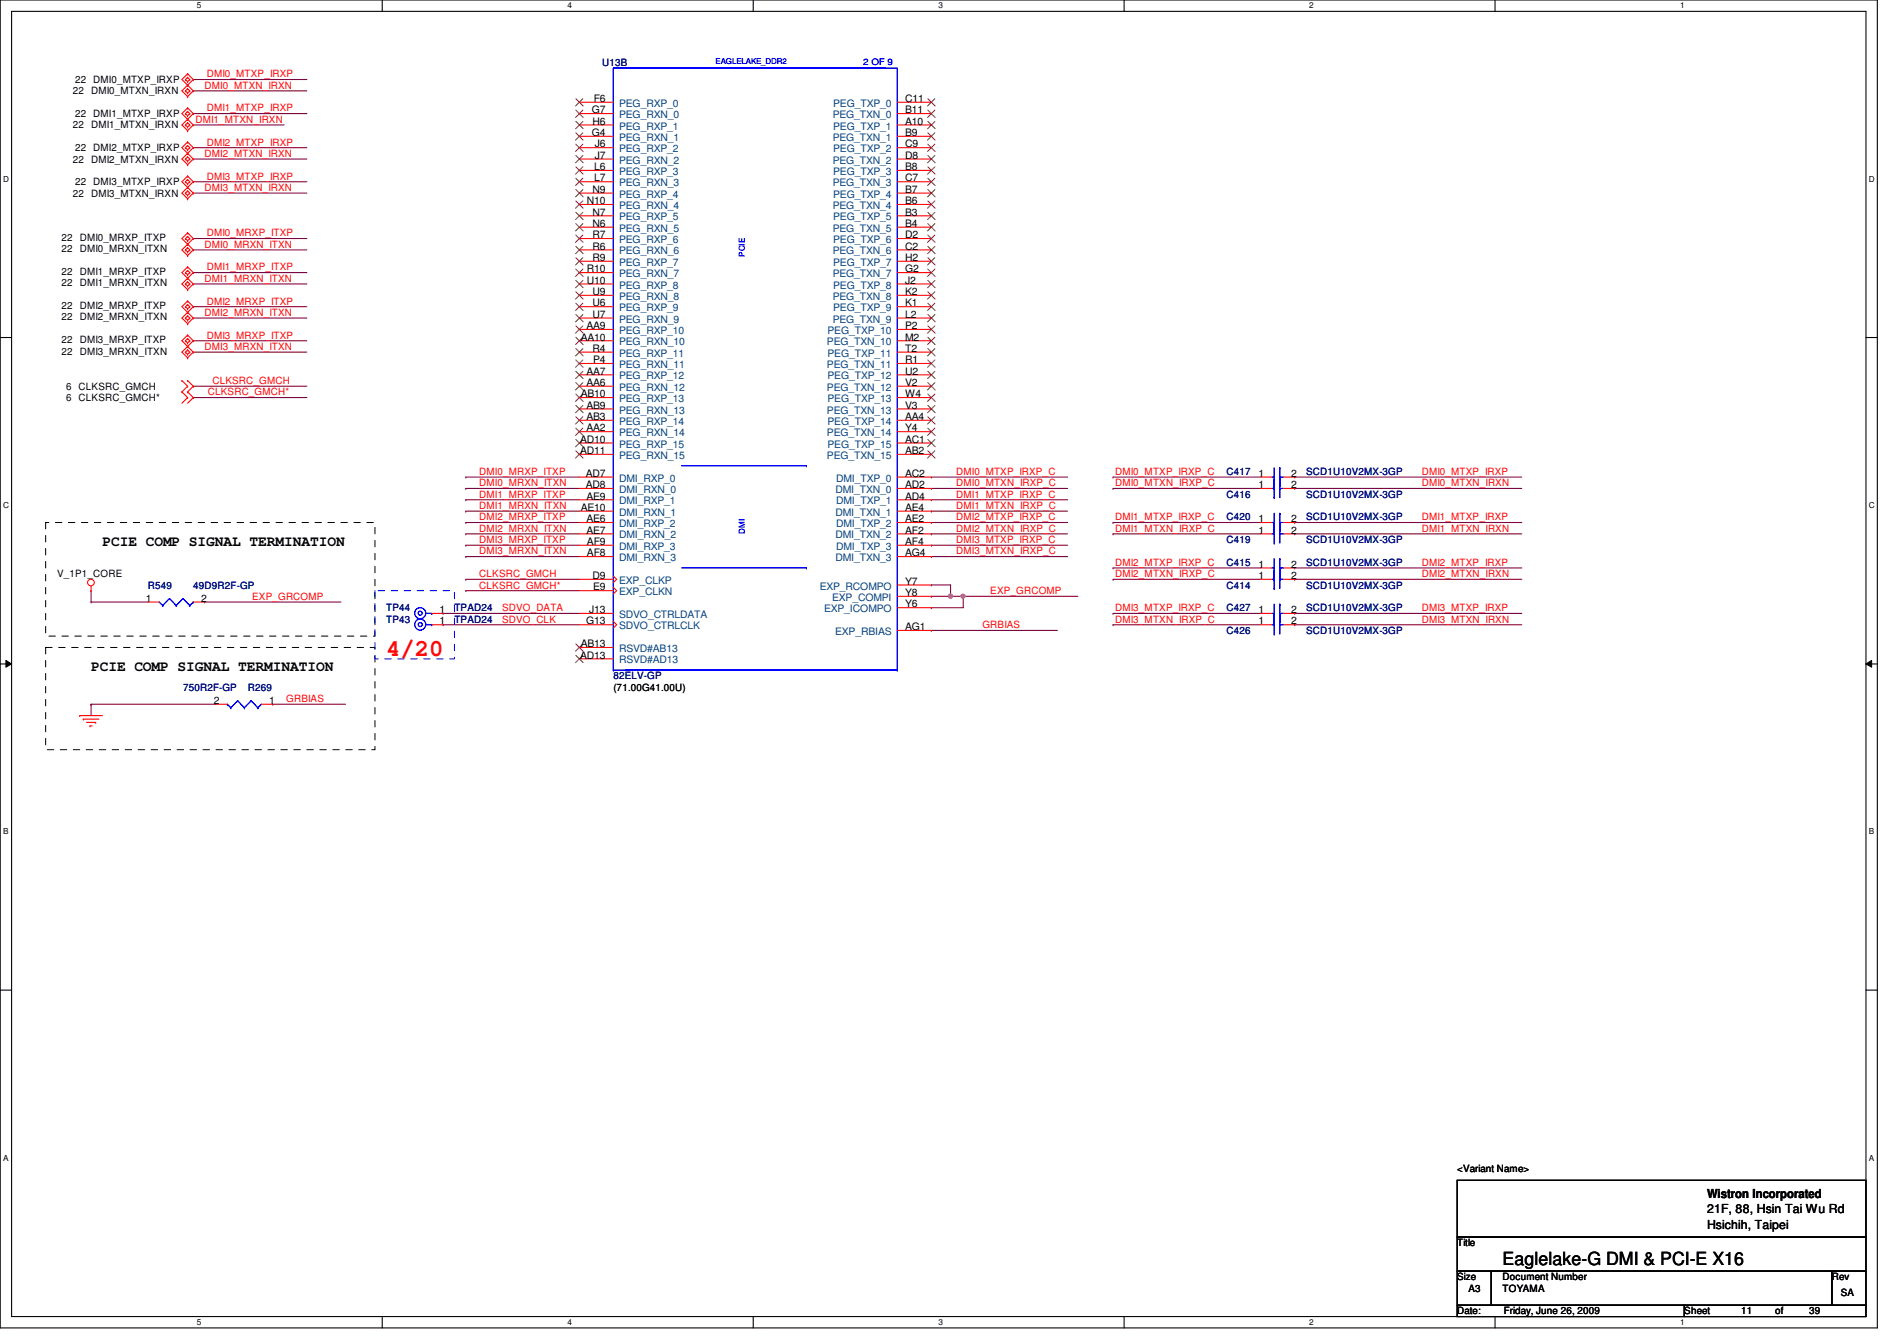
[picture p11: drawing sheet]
<svg xmlns="http://www.w3.org/2000/svg" width="297mm" height="210mm" viewBox="0 0 297 210" stroke-linecap="round" stroke-linejoin="round" font-family="sans-serif">
<path d="M0 0h294v207.9h-294zM1.8 1.8h290.4v204.3h-290.4z" fill="none" stroke="#000" stroke-width=".17"/>
<g fill="#fff">
<path d="M30.8 .2h.7v1.4h-.7z"/>
<path d="M30.8 206.2h.7v1.4h-.7z"/>
</g>
<path d="M59.9 0v1.8M59.9 206.1v1.8" fill="none" stroke="#000" stroke-width=".17"/>
<g fill="#fff">
<path d="M88.9 .2h.6v1.4h-.6z"/>
<path d="M88.9 206.2h.6v1.4h-.6z"/>
</g>
<path d="M117.9 0v1.8M117.9 206.1v1.8" fill="none" stroke="#000" stroke-width=".17"/>
<g fill="#fff">
<path d="M146.9 .2h.7v1.4h-.7z"/>
<path d="M146.9 206.2h.7v1.4h-.7z"/>
</g>
<path d="M176 0v1.8M176 206.1v1.8" fill="none" stroke="#000" stroke-width=".17"/>
<g fill="#fff">
<path d="M205 .2h.7v1.4h-.7z"/>
<path d="M205 206.2h.7v1.4h-.7z"/>
</g>
<path d="M234.1 0v1.8M234.1 206.1v1.8" fill="none" stroke="#000" stroke-width=".17"/>
<g fill="#fff">
<path d="M263.1 .2h.7v1.4h-.7z"/>
<path d="M263.1 206.2h.7v1.4h-.7z"/>
<path d="M.5 27.3h.9v1.4h-.9z"/>
<path d="M292.6 27.3h.9v1.4h-.9z"/>
<path d="M.5 78.4h.9v1.4h-.9z"/>
<path d="M292.6 78.4h.9v1.4h-.9z"/>
</g>
<path d="M0 52.8h1.8M292.2 52.8h1.8" fill="none" stroke="#000" stroke-width=".17"/>
<g fill="#fff">
<path d="M.5 129.5h.8v1.4h-.8z"/>
<path d="M292.6 129.5h.9v1.4h-.9z"/>
</g>
<path d="M0 103.9h1.8M292.2 103.9h1.8" fill="none" stroke="#000" stroke-width=".17"/>
<path d="M.9 103.4l.9 .5-.9 .5zM292.2 103.9l.9-.5v1z" fill="#000"/>
<path d="M.9 103.4l.9 .5-.9 .5zM292.2 103.9l.9-.5v1z" fill="none" stroke="#000" stroke-width=".16"/>
<g fill="#fff">
<path d="M.5 180.5h.8v1.4h-.8z"/>
<path d="M292.6 180.5h.9v1.4h-.9z"/>
</g>
<path d="M0 155h1.8M292.2 155h1.8" fill="none" stroke="#000" stroke-width=".17"/>
<g fill="none" stroke="#800040" stroke-width=".17">
<path d="M72.9 76.5h.1M72.9 78.2h.1M72.9 74.7h.1M72.9 76.5h17.8M72.9 78.2h17.8M72.9 74.7h17.8M14.3 92.5h.1M14.3 94.2h.1M14.3 94.2h8.9M14.3 92.5v1.7M32 94.2h.1M32 94.2h21.4"/>
<path d="M72.9 81.8h.1M72.9 83.6h.1M72.9 87.1h.1M72.9 80h.1M72.9 85.3h.1M72.9 92.5h.1M72.9 90.7h.1M72.9 81.8h17.8M72.9 83.6h17.8M72.9 87.1h17.8M72.9 80h17.8M72.9 85.3h17.8"/>
<path d="M72.9 92.5h17.8M72.9 90.7h17.8M145.8 95.1h.1M145.8 98.7h.1M145.8 98.7h19.8M148.8 93.3h.1M148.8 93.3h20M150.8 93.3h.1M150.8 93.3v1.8h-5M14.3 110.2h.1M14.3 110.2v1.8M14.3 110.2h19.5"/>
<path d="M42.7 110.2h.1M42.7 110.2h11.4"/>
</g>
<circle cx="150.8" cy="93.3" r=".33" fill="#f0f"/>
<circle cx="150.8" cy="93.3" r=".33" fill="none" stroke="#f0f" stroke-width=".17"/>
<path d="M145.8 91.6h.1M145.8 91.6h3M148.8 91.6h.1M148.8 91.6v1.7" fill="none" stroke="#800040" stroke-width=".17"/>
<circle cx="148.8" cy="93.3" r=".33" fill="#f0f"/>
<circle cx="148.8" cy="93.3" r=".33" fill="none" stroke="#f0f" stroke-width=".17"/>
<g fill="none" stroke="#800040" stroke-width=".17">
<path d="M30.3 17.8h.1M30.3 19.6h.1M30.3 12.4h.1M30.3 14.2h.1M30.3 17.8h17.7M30.3 19.6h14.2M30.3 12.4h17.7M30.3 14.2h17.7M30.3 23.1h.1M30.3 24.9h.1M30.3 28.4h.1M30.3 30.2h.1"/>
<path d="M30.3 39.1h.1M30.3 37.3h.1M30.3 23.1h17.7M30.3 24.9h17.7M30.3 28.4h17.7M30.3 30.2h17.7M30.3 39.1h17.7M30.3 37.3h17.7M30.3 48h.1M30.3 49.8h.1M30.3 55.1h.1M30.3 44.4h.1"/>
<path d="M30.3 42.7h.1M30.3 53.3h.1M30.3 48h17.7M30.3 49.8h17.7M30.3 55.1h17.7M30.3 44.4h17.7M30.3 42.7h17.7M30.3 53.3h17.7M30.3 62.2h.1M30.3 60.5h.1M30.3 62.2h17.7M30.3 60.5h17.7"/>
<path d="M145.8 74.7h.1M145.8 76.5h.1M145.8 78.2h.1M145.8 74.7h21.4M145.8 76.5h21.4M145.8 78.2h21.4M174.3 74.7h.1M174.3 76.5h.1M174.3 74.7h23.1M174.3 76.5h23.1M202.7 74.7h.1M202.7 76.5h.1"/>
<path d="M202.7 74.7h35.6M202.7 76.5h35.6M69.4 97.8h.1M69.4 96h.1M69.4 97.8h21.3M69.4 96h21.3M145.8 93.3h.1M145.8 85.3h.1M145.8 87.1h.1M145.8 80h.1M145.8 81.8h.1M145.8 83.6h.1"/>
<path d="M145.8 93.3h3M145.8 81.8h21.4M145.8 83.6h21.4M145.8 85.3h21.4M145.8 87.1h21.4M145.8 80h21.4M174.3 81.8h.1M174.3 83.6h.1M174.3 88.9h.1M174.3 90.7h.1M174.3 96h.1M174.3 97.8h.1"/>
<path d="M174.3 97.8h23.1M174.3 96h23.1M174.3 81.8h23.1M174.3 83.6h23.1M174.3 88.9h23.1M174.3 90.7h23.1M202.7 81.8h.1M202.7 83.6h.1M202.7 88.9h.1M202.7 90.7h.1M202.7 96h.1M202.7 97.8h.1"/>
<path d="M202.7 97.8h35.6M202.7 96h35.6M202.7 81.8h35.6M202.7 83.6h35.6M202.7 88.9h35.6M202.7 90.7h35.6"/>
</g>
<g fill="none" stroke="#f00" stroke-width=".17">
<path d="M29 12.4h.1M29 19.6h.1M29 14.2h.1M29 17.8h.1M29 12.4l.4 .4M29 19.6l.4 .3M29 14.2l.4 .4M29 17.8l.4 .3M29.4 11.6h.1M29.4 13.3h.1M29.4 12.8h.1M29.4 12.1h.1"/>
<path d="M29.4 18.7h.1M29.4 19.9h.1M29.4 19.2h.1M29.4 15.1h.1M29.4 14.6h.1M29.4 13.9h.1M29.4 16.9h.1M29.4 18.1h.1M29.4 17.4h.1M29.4 11.6l.9 .8-1.8 1.8 .9 .9M29.4 11.6l-.9 .8 1.8 1.8-.9 .9M29.4 12.1l-.4 .3"/>
<path d="M29.4 12.1l.3 .3M29.4 16.9l-.9 .9 1.8 1.8-.9 .8M29.4 16.9l.9 .9-1.8 1.8 .9 .8M29.4 19.2l-.4 .4M29.4 19.2l.3 .4M29.4 13.9l-.4 .3M29.4 13.9l.3 .3M29.4 17.4l-.4 .4M29.4 17.4l.3 .4M29.7 12.4h.1M29.7 19.6h.1M29.7 14.2h.1"/>
<path d="M29.7 17.8h.1M29.7 12.4l-.3 .4M29.7 19.6l-.3 .3M29.7 14.2l-.3 .4M29.7 17.8l-.3 .3M90.7 19.6h5.4M90.7 17.8h5.4M90.7 16h5.4M140.5 19.6h5.3M140.5 17.8h5.3M140.5 16h5.3M29 24.9h.1"/>
<path d="M29 28.4h.1M29 23.1h.1M29 30.2h.1M29 37.3h.1M29 39.1h.1M29 24.9l.4 .3M29 28.4l.4 .4M29 23.1l.4 .4M29 30.2l.4 .4M29 37.3l.4 .4M29 39.1l.4 .4M29.4 20.4h.1"/>
<path d="M29.4 24h.1M29.4 25.8h.1M29.4 25.2h.1M29.4 24.6h.1M29.4 27.6h.1M29.4 29.3h.1M29.4 28.8h.1M29.4 28.1h.1M29.4 22.2h.1M29.4 23.5h.1M29.4 22.8h.1M29.4 31.1h.1"/>
<path d="M29.4 30.6h.1M29.4 29.9h.1M29.4 38.2h.1M29.4 36.4h.1M29.4 37h.1M29.4 37.7h.1M29.4 38.8h.1M29.4 39.5h.1M29.4 22.2l-.9 .9 1.8 1.8-.9 .9M29.4 22.2l.9 .9-1.8 1.8 .9 .9M29.4 24.6l-.4 .3M29.4 24.6l.3 .3"/>
<path d="M29.4 27.6l.9 .8-1.8 1.8 .9 .9M29.4 27.6l-.9 .8 1.8 1.8-.9 .9M29.4 28.1l-.4 .3M29.4 28.1l.3 .3M29.4 22.8l-.4 .3M29.4 22.8l.3 .3M29.4 29.9l-.4 .3M29.4 29.9l.3 .3M29.4 36.4l.9 .9-1.8 1.8 .9 .9M29.4 36.4l-.9 .9 1.8 1.8-.9 .9M29.4 37l-.4 .3M29.4 37l.3 .3"/>
<path d="M29.4 38.8l-.4 .3M29.4 38.8l.3 .3M29.7 24.9h.1M29.7 28.4h.1M29.7 23.1h.1M29.7 30.2h.1M29.7 37.3h.1M29.7 39.1h.1M29.7 24.9l-.3 .3M29.7 28.4l-.3 .4M29.7 23.1l-.3 .4M29.7 30.2l-.3 .4"/>
<path d="M29.7 37.3l-.3 .4M29.7 39.1l-.3 .4M90.7 24.9h5.4M90.7 28.4h5.4M90.7 30.2h5.4M90.7 32h5.4M90.7 39.1h5.4M90.7 37.3h5.4M90.7 35.6h5.4M90.7 33.8h5.4M90.7 26.7h5.4M90.7 23.1h5.4"/>
<path d="M90.7 21.3h5.4M140.5 24.9h5.3M140.5 28.4h5.3M140.5 30.2h5.3M140.5 32h5.3M140.5 39.1h5.3M140.5 37.3h5.3M140.5 35.6h5.3M140.5 33.8h5.3M140.5 26.7h5.3M140.5 23.1h5.3M140.5 21.3h5.3"/>
<path d="M28.5 59.6h.1M28.5 59.6l.9 .9M29 42.7h.1M29 44.4h.1M29 48h.1M29 49.8h.1M29 53.3h.1M29 55.1h.1M29 42.7l.4 .3M29 44.4l.4 .4M29 48l.4 .3M29 49.8l.4 .3"/>
<path d="M29 53.3l.4 .4M29 55.1l.4 .4M29.4 40h.1M29.4 43.6h.1M29.4 41.8h.1M29.4 42.3h.1M29.4 43h.1M29.4 45.3h.1M29.4 44.1h.1M29.4 44.8h.1M29.4 48.9h.1M29.4 47.1h.1"/>
<path d="M29.4 47.7h.1M29.4 48.3h.1M29.4 50.7h.1M29.4 49.4h.1M29.4 50.1h.1M29.4 54.2h.1M29.4 52.5h.1M29.4 53h.1M29.4 53.7h.1M29.4 56h.1M29.4 54.8h.1M29.4 55.5h.1"/>
<path d="M29.4 59.6h.1M29.4 41.8l.9 .9-1.8 1.7 .9 .9M29.4 41.8l-.9 .9 1.8 1.7-.9 .9M29.4 42.3l-.4 .4M29.4 42.3l.3 .4M29.4 44.1l-.4 .3M29.4 44.1l.3 .3M29.4 47.1l.9 .9-1.8 1.8 .9 .9M29.4 47.1l-.9 .9 1.8 1.8-.9 .9M29.4 47.7l-.4 .3M29.4 47.7l.3 .3M29.4 49.4l-.4 .4"/>
<path d="M29.4 49.4l.3 .4M29.4 52.5l.9 .8-1.8 1.8 .9 .9M29.4 52.5l-.9 .8 1.8 1.8-.9 .9M29.4 53l-.4 .3M29.4 53l.3 .3M29.4 54.8l-.4 .3M29.4 54.8l.3 .3M29.4 59.6l.9 .9M29.7 42.7h.1M29.7 44.4h.1M29.7 48h.1M29.7 49.8h.1"/>
<path d="M29.7 53.3h.1M29.7 55.1h.1M29.7 42.7l-.3 .3M29.7 44.4l-.3 .4M29.7 48l-.3 .3M29.7 49.8l-.3 .3M29.7 53.3l-.3 .4M29.7 55.1l-.3 .4M90.7 58.7h5.4M90.7 56.9h5.4M90.7 55.1h5.4M90.7 53.3h5.4"/>
<path d="M90.7 51.6h5.4M90.7 49.8h5.4M90.7 48h5.4M90.7 46.2h5.4M90.7 44.4h5.4M90.7 42.7h5.4M90.7 40.9h5.4M140.5 58.7h5.3M140.5 56.9h5.3M140.5 55.1h5.3M140.5 53.3h5.3M140.5 51.6h5.3"/>
<path d="M140.5 49.8h5.3M140.5 48h5.3M140.5 46.2h5.3M140.5 44.4h5.3M140.5 42.7h5.3M140.5 40.9h5.3M28.5 61.3h.1M28.5 61.3l.9 .9M29.4 60.5h.1M29.4 62.2h.1M29.4 61.3h.1M29.4 60.5l-.9 .8"/>
<path d="M29.4 62.2l-.9 .9M29.4 61.3l.9 .9M30.3 60.5h.1M30.3 62.2h.1M30.3 60.5l-.9 .8M30.3 62.2l-.9 .9M90.7 76.5h5.4M90.7 74.7h5.4M90.7 78.2h5.4M90.7 71.1h5.4M90.7 69.3h5.4M90.7 67.6h5.4"/>
<path d="M90.7 65.8h5.4M90.7 64h5.4M90.7 62.2h5.4M90.7 60.5h5.4M140.5 76.5h5.3M140.5 74.7h5.3M140.5 78.2h5.3M140.5 71.1h5.3M140.5 69.3h5.3M140.5 67.6h5.3M140.5 65.8h5.3M140.5 64h5.3"/>
<path d="M140.5 62.2h5.3M140.5 60.5h5.3M197.4 76.5h1.8M197.4 74.7h1.8M201 76.5h1.7M201 74.7h1.7M14.3 92.5h.1M14.3 91.7v.8M23.2 94.2h1.7M30.3 94.2h1.7M67.6 97.8h1.8M67.6 96h1.8"/>
<path d="M90.7 81.8h5.4M90.7 83.6h5.4M90.7 97.8h5.4M90.7 96h5.4M90.7 92.5h5.4M90.7 90.7h5.4M90.7 87.1h5.4M90.7 85.3h5.4M90.7 80h5.4M96.1 97.3l.5 .5-.5 .5M96.1 91.9l.5 .6-.5 .5M96.1 90.2l.5 .5-.5 .5"/>
<path d="M140.5 81.8h5.3M140.5 83.6h5.3M140.5 93.3h5.3M140.5 87.1h5.3M140.5 85.3h5.3M140.5 80h5.3M140.5 98.7h5.3M140.5 95.1h5.3M140.5 91.6h5.3M197.4 81.8h1.8M197.4 83.6h1.8M197.4 97.8h1.8"/>
<path d="M197.4 96h1.8M197.4 90.7h1.8M197.4 88.9h1.8M201 81.8h1.7M201 83.6h1.7M201 97.8h1.7M201 96h1.7M201 90.7h1.7M201 88.9h1.7M12.5 112h.1M12.5 112h3.5M13 112.6h.1"/>
<path d="M13 112.6h2.5M13.5 113.1h1.5M14.1 113.6h.1M14.1 113.6h.3M15 113.1h.1M33.8 110.2h1.8M40.9 110.2h1.8M90.7 103.1h5.4M90.7 101.3h5.4"/>
<circle cx="14.2" cy="91.2" r=".52"/>
</g>
<path d="M228.2 184.7h64v8.9h-64zM228.2 193.6h64v5.4h-64zM228.2 199h5.3v5.3h-5.3zM233.5 199h53.3v5.3h-53.3zM286.8 199h5.4v5.3h-5.4zM228.2 204.3h35.5v1.8h-35.5zM263.7 204.3h28.5v1.8h-28.5z" fill="none" stroke="#000" stroke-width=".17"/>
<path d="M7.2 81.8h51.5v17.8h-51.5zM7.2 101.3h51.5v16h-51.5z" fill="none" stroke="#000" stroke-width=".16" stroke-dasharray="1 1 1 1 1 1 1 1"/>
<path d="M58.7 92.5h12.5v10.6h-12.5z" fill="none" stroke="#00f" stroke-width=".16" stroke-dasharray="1 1 1 1 1 1 1 1"/>
<g fill="none" stroke="#00f" stroke-width=".17">
<path d="M96.1 10.7h44.4v94.2h-44.4zM199.2 76.5h.3M199.2 74.7h.3M199.5 76.5h.1M199.5 77.9h.1M199.5 74.7h.1M199.5 76.1h.1M199.5 73.2v4.7M200.4 76.5h.1M200.4 75h.1M200.4 74.7h.1M200.4 73.2h.1"/>
<path d="M200.4 73.2v4.7M200.4 76.5h.6M200.4 74.7h.6M24.9 94.2l.6 .6M25.5 94.8h.1M26.5 93.7h.1M26.5 93.7l-1 1.1M26.5 93.7l1.1 1.1M27.6 94.8h.1M28.7 93.7h.1M28.7 93.7l-1.1 1.1M28.7 93.7l1 1.1"/>
<path d="M29.7 94.8h.1M30.3 94.2h.1M30.3 94.2l-.6 .6M66.7 97.8h.9M66.7 96h.9M67.6 97.8h.1M67.6 96h.1M199.2 81.8h.3M199.2 83.6h.3M199.2 97.8h.3M199.2 96h.3M199.2 90.7h.3"/>
<path d="M199.2 88.9h.3M199.5 81.8h.1M199.5 83.2h.1M199.5 83.6h.1M199.5 85h.1M199.5 97.8h.1M199.5 99.2h.1M199.5 90.7h.1M199.5 92.1h.1M199.5 88.9h.1M199.5 90.3h.1M199.5 96h.1"/>
<path d="M199.5 97.5h.1M199.5 80.3v4.7M199.5 87.5v4.6M199.5 94.6v4.6M200.4 81.8h.1M200.4 80.3h.1M200.4 83.6h.1M200.4 82.1h.1M200.4 97.8h.1M200.4 96.4h.1M200.4 90.7h.1M200.4 89.2h.1"/>
<path d="M200.4 88.9h.1M200.4 87.5h.1M200.4 96h.1M200.4 94.6h.1M200.4 81.8h.6M200.4 80.3v4.7M200.4 87.5v4.6M200.4 94.6v4.6M200.4 83.6h.6M200.4 97.8h.6M200.4 96h.6M200.4 90.7h.6"/>
<path d="M200.4 88.9h.6M35.6 110.2h.1M35.6 110.2l.5 .6M36.1 110.8h.1M37.2 109.7h.1M37.2 109.7l1.1 1.1M37.2 109.7l-1.1 1.1M38.3 110.8h.1M39.3 109.7h.1M39.3 109.7l1.1 1.1M39.3 109.7l-1 1.1M40.4 110.8h.1"/>
<path d="M40.9 110.2l-.5 .6"/>
<circle cx="65.8" cy="96" r=".32"/>
<circle cx="65.8" cy="97.8" r=".32"/>
<circle cx="65.8" cy="97.8" r=".87"/>
<circle cx="65.8" cy="96" r=".87"/>
</g>
<path d="M96.1 10.7h.1M96.1 10.7h42.6M96.1 10.7v94.2M106.7 72.9h19.6M126.3 72.9h.1M106.7 88.9h19.6M126.3 88.9h.1M96.1 104.9h.1M97.8 104.9h42.7M140.5 104.9h.1" fill="none" stroke="#00f" stroke-width=".16"/>
<g fill="none" stroke="#804000" stroke-width=".16">
<path d="M90.2 15.5l1.1 1.1M90.2 17.2l1.1 1.2M90.2 19l1.1 1.2M91.3 15.5l-1.2 1.1M91.3 17.2l-1.2 1.2M91.3 19l-1.2 1.2M145.3 19l1.1 1.2M145.3 17.2l1.1 1.2M145.3 15.5l1.1 1.1M146.4 19l-1.2 1.2M146.4 17.2l-1.2 1.2M146.4 15.5l-1.2 1.1"/>
<path d="M90.2 24.3l1.1 1.2M90.2 27.9l1.1 1.1M90.2 29.7l1.1 1.1M90.2 31.5l1.1 1.1M90.2 38.6l1.1 1.1M90.2 36.8l1.1 1.1M90.2 35l1.1 1.2M90.2 33.2l1.1 1.2M90.2 26.1l1.1 1.2M90.2 22.6l1.1 1.1M90.2 20.8l1.1 1.1M91.3 24.3l-1.2 1.2"/>
<path d="M91.3 27.9l-1.2 1.1M91.3 29.7l-1.2 1.1M91.3 31.5l-1.2 1.1M91.3 38.6l-1.2 1.1M91.3 36.8l-1.2 1.1M91.3 35l-1.2 1.2M91.3 33.2l-1.2 1.2M91.3 26.1l-1.2 1.2M91.3 22.6l-1.2 1.1M91.3 20.8l-1.2 1.1M145.3 38.6l1.1 1.1M145.3 36.8l1.1 1.1"/>
<path d="M145.3 35l1.1 1.2M145.3 33.2l1.1 1.2M145.3 31.5l1.1 1.1M145.3 29.7l1.1 1.1M145.3 27.9l1.1 1.1M145.3 26.1l1.1 1.2M145.3 24.3l1.1 1.2M145.3 22.6l1.1 1.1M145.3 20.8l1.1 1.1M146.4 38.6l-1.2 1.1M146.4 36.8l-1.2 1.1M146.4 35l-1.2 1.2"/>
<path d="M146.4 33.2l-1.2 1.2M146.4 31.5l-1.2 1.1M146.4 29.7l-1.2 1.1M146.4 27.9l-1.2 1.1M146.4 26.1l-1.2 1.2M146.4 24.3l-1.2 1.2M146.4 22.6l-1.2 1.1M146.4 20.8l-1.2 1.1M90.2 59.9l1.1 1.1M90.2 58.1l1.1 1.2M90.2 56.3l1.1 1.2M90.2 54.6l1.1 1.1"/>
<path d="M90.2 52.8l1.1 1.1M90.2 51l1.1 1.2M90.2 49.2l1.1 1.2M90.2 47.5l1.1 1.1M90.2 45.7l1.1 1.1M90.2 43.9l1.1 1.1M90.2 42.1l1.1 1.2M90.2 40.3l1.1 1.2M91.3 59.9l-1.2 1.1M91.3 58.1l-1.2 1.2M91.3 56.3l-1.2 1.2M91.3 54.6l-1.2 1.1"/>
<path d="M91.3 52.8l-1.2 1.1M91.3 51l-1.2 1.2M91.3 49.2l-1.2 1.2M91.3 47.5l-1.2 1.1M91.3 45.7l-1.2 1.1M91.3 43.9l-1.2 1.1M91.3 42.1l-1.2 1.2M91.3 40.3l-1.2 1.2M145.3 59.9l1.1 1.1M145.3 58.1l1.1 1.2M145.3 56.3l1.1 1.2M145.3 54.6l1.1 1.1"/>
<path d="M145.3 52.8l1.1 1.1M145.3 51l1.1 1.2M145.3 49.2l1.1 1.2M145.3 47.5l1.1 1.1M145.3 45.7l1.1 1.1M145.3 43.9l1.1 1.1M145.3 42.1l1.1 1.2M145.3 40.3l1.1 1.2M146.4 59.9l-1.2 1.1M146.4 58.1l-1.2 1.2M146.4 56.3l-1.2 1.2M146.4 54.6l-1.2 1.1"/>
<path d="M146.4 52.8l-1.2 1.1M146.4 51l-1.2 1.2M146.4 49.2l-1.2 1.2M146.4 47.5l-1.2 1.1M146.4 45.7l-1.2 1.1M146.4 43.9l-1.2 1.1M146.4 42.1l-1.2 1.2M146.4 40.3l-1.2 1.2M90.2 70.6l1.1 1.1M90.2 68.8l1.1 1.1M90.2 67l1.1 1.2M90.2 65.2l1.1 1.2"/>
<path d="M90.2 63.5l1.1 1.1M90.2 61.7l1.1 1.1M91.3 70.6l-1.2 1.1M91.3 68.8l-1.2 1.1M91.3 67l-1.2 1.2M91.3 65.2l-1.2 1.2M91.3 63.5l-1.2 1.1M91.3 61.7l-1.2 1.1M145.3 70.6l1.1 1.1M145.3 68.8l1.1 1.1M145.3 67l1.1 1.2M145.3 65.2l1.1 1.2"/>
<path d="M145.3 63.5l1.1 1.1M145.3 61.7l1.1 1.1M146.4 70.6l-1.2 1.1M146.4 68.8l-1.2 1.1M146.4 67l-1.2 1.2M146.4 65.2l-1.2 1.2M146.4 63.5l-1.2 1.1M146.4 61.7l-1.2 1.1M90.2 102.6l1.1 1.1M90.2 100.8l1.1 1.1M91.3 102.6l-1.2 1.1M91.3 100.8l-1.2 1.1"/>
</g>
<circle cx="150.8" cy="93.3" r=".33" fill="#f0f"/>
<circle cx="150.8" cy="93.3" r=".33" fill="none" stroke="#f0f" stroke-width=".17"/>
<circle cx="148.8" cy="93.3" r=".33" fill="#f0f"/>
<circle cx="148.8" cy="93.3" r=".33" fill="none" stroke="#f0f" stroke-width=".17"/>
<text font-size="3.7" fill="#f00" x="60.5" y="102.7">4/20</text>
<text font-size="2.8" x="235.3" y="198">Eaglelake-G DMI &amp; PCI-E X16</text>
<g font-size="2.3">
<text x="16" y="85.4">PCIE COMP SIGNAL TERMINATION</text>
<text x="14.3" y="105">PCIE COMP SIGNAL TERMINATION</text>
</g>
<g font-size="1.9">
<text x="267.3" y="187.5">Wistron Incorporated</text>
<text x="267.3" y="189.9">21F, 88, Hsin Tai Wu Rd</text>
<text x="267.3" y="192.4">Hsichih, Taipei</text>
</g>
<g font-size="1.6" fill="#000080">
<text x="94.3" y="10.3">U13B</text>
<text x="192.1" y="77.9">C416</text>
<text x="192.1" y="74.3">C417</text>
<text x="204.5" y="77.9">SCD1U10V2MX-3GP</text>
<text x="204.5" y="74.3">SCD1U10V2MX-3GP</text>
<text x="192.1" y="81.4">C420</text>
<text x="204.5" y="81.4">SCD1U10V2MX-3GP</text>
<text x="192.1" y="85">C419</text>
<text x="192.1" y="88.6">C415</text>
<text x="204.5" y="85">SCD1U10V2MX-3GP</text>
<text x="204.5" y="88.6">SCD1U10V2MX-3GP</text>
<text x="23.2" y="92.1">R549</text>
<text x="30.3" y="92.1">49D9R2F-GP</text>
<text x="60.5" y="95.7">TP44</text>
<text x="71.2" y="95.7">TPAD24</text>
<text x="192.1" y="92.1">C414</text>
<text x="192.1" y="95.7">C427</text>
<text x="204.5" y="92.1">SCD1U10V2MX-3GP</text>
<text x="204.5" y="95.7">SCD1U10V2MX-3GP</text>
<text x="60.5" y="97.5">TP43</text>
<text x="71.2" y="97.5">TPAD24</text>
<text x="192.1" y="99.2">C426</text>
<text x="204.5" y="99.2">SCD1U10V2MX-3GP</text>
<text x="96.1" y="106.3">82ELV-GP</text>
<text x="28.7" y="108.1">750R2F-GP</text>
<text x="38.8" y="108.1">R269</text>
</g>
<g font-size="1.6">
<text x="11.4" y="14.8">22 DMI0_MTXN_IRXN</text>
<text x="11.8" y="13">22 DMI0_MTXP_IRXP</text>
<text x="92.7" y="17.7">G7</text>
<text x="93" y="16">F6</text>
<text x="141.7" y="17.7">B11</text>
<text x="141.7" y="16">C11</text>
<text x="11.4" y="20.1">22 DMI1_MTXN_IRXN</text>
<text x="11.8" y="18.3">22 DMI1_MTXP_IRXP</text>
<text x="11.8" y="23.7">22 DMI2_MTXP_IRXP</text>
<text x="92.7" y="21.3">G4</text>
<text x="92.8" y="19.5">H6</text>
<text x="93.1" y="23.1">J6</text>
<text x="141.7" y="23.1">C9</text>
<text x="141.7" y="21.3">B9</text>
<text x="141.7" y="19.5">A10</text>
<text x="11.4" y="25.4">22 DMI2_MTXN_IRXN</text>
<text x="11.8" y="29">22 DMI3_MTXP_IRXP</text>
<text x="93" y="28.4">L7</text>
<text x="93" y="26.6">L6</text>
<text x="93.1" y="24.8">J7</text>
<text x="141.7" y="28.4">C7</text>
<text x="141.7" y="26.6">B8</text>
<text x="141.7" y="24.8">D8</text>
<text x="11.4" y="30.8">22 DMI3_MTXN_IRXN</text>
<text x="91.9" y="32">N10</text>
<text x="92.8" y="30.2">N9</text>
<text x="92.8" y="35.5">N6</text>
<text x="92.8" y="33.7">N7</text>
<text x="141.7" y="35.5">B4</text>
<text x="141.7" y="33.7">B3</text>
<text x="141.7" y="32">B6</text>
<text x="141.7" y="30.2">B7</text>
<text x="9.6" y="37.7">22 DMI0_MRXP_ITXP</text>
<text x="9.6" y="39.5">22 DMI0_MRXN_ITXN</text>
<text x="92.8" y="40.9">R9</text>
<text x="92.8" y="39.1">R6</text>
<text x="92.8" y="37.3">R7</text>
<text x="141.7" y="40.9">H2</text>
<text x="141.7" y="39.1">C2</text>
<text x="141.7" y="37.3">D2</text>
<text x="9.6" y="43.1">22 DMI1_MRXP_ITXP</text>
<text x="9.6" y="44.8">22 DMI1_MRXN_ITXN</text>
<text x="91.9" y="44.4">U10</text>
<text x="91.9" y="42.6">R10</text>
<text x="92.8" y="48">U6</text>
<text x="92.8" y="46.2">U9</text>
<text x="141.7" y="48">K1</text>
<text x="141.7" y="46.2">K2</text>
<text x="141.7" y="44.4">J2</text>
<text x="141.7" y="42.6">G2</text>
<text x="9.6" y="48.4">22 DMI2_MRXP_ITXP</text>
<text x="9.6" y="50.2">22 DMI2_MRXN_ITXN</text>
<text x="9.6" y="53.7">22 DMI3_MRXP_ITXP</text>
<text x="90.9" y="53.3">AA10</text>
<text x="91.8" y="51.5">AA9</text>
<text x="92.8" y="49.7">U7</text>
<text x="141.7" y="53.3">M2</text>
<text x="141.7" y="51.5">P2</text>
<text x="141.7" y="49.7">L2</text>
<text x="9.6" y="55.5">22 DMI3_MRXN_ITXN</text>
<text x="91.8" y="58.6">AA7</text>
<text x="92.8" y="55.1">R4</text>
<text x="92.9" y="56.9">P4</text>
<text x="141.7" y="58.6">U2</text>
<text x="141.7" y="56.9">R1</text>
<text x="141.7" y="55.1">T2</text>
<text x="10.4" y="61">6 CLKSRC_GMCH</text>
<text x="10.4" y="62.8">6 CLKSRC_GMCH*</text>
<text x="90.9" y="62.2">AB10</text>
<text x="91.8" y="65.7">AB3</text>
<text x="91.8" y="64">AB9</text>
<text x="91.8" y="60.4">AA6</text>
<text x="141.7" y="65.7">AA4</text>
<text x="141.7" y="64">V3</text>
<text x="141.7" y="62.2">W4</text>
<text x="141.7" y="60.4">V2</text>
<text x="90.8" y="71.1">AD11</text>
<text x="90.8" y="69.3">AD10</text>
<text x="91.8" y="67.5">AA2</text>
<text x="141.7" y="71.1">AB2</text>
<text x="141.7" y="69.3">AC1</text>
<text x="141.7" y="67.5">Y4</text>
<text x="91.7" y="76.4">AD8</text>
<text x="91.7" y="74.6">AD7</text>
<text x="141.7" y="76.4">AD2</text>
<text x="141.7" y="74.6">AC2</text>
<text x="197.1" y="76.4">1</text>
<text x="197.1" y="74.6">1</text>
<text x="202.2" y="76.4">2</text>
<text x="202.2" y="74.6">2</text>
<text x="90.9" y="80">AE10</text>
<text x="91.8" y="83.5">AE7</text>
<text x="91.8" y="81.7">AE6</text>
<text x="91.8" y="78.2">AE9</text>
<text x="141.7" y="83.5">AF2</text>
<text x="141.7" y="81.7">AE2</text>
<text x="141.7" y="80">AE4</text>
<text x="141.7" y="78.2">AD4</text>
<text x="197.1" y="81.7">1</text>
<text x="197.1" y="83.5">1</text>
<text x="202.2" y="81.7">2</text>
<text x="202.2" y="83.5">2</text>
<text x="91.9" y="87.1">AF8</text>
<text x="91.9" y="85.3">AF9</text>
<text x="141.7" y="87.1">AG4</text>
<text x="141.7" y="85.3">AF4</text>
<text x="197.1" y="88.9">1</text>
<text x="202.2" y="88.9">2</text>
<text x="8.9" y="90.3">V_1P1_CORE</text>
<text x="22.8" y="94.2">1</text>
<text x="31.5" y="94.2">2</text>
<text x="68.8" y="96">1</text>
<text x="92.2" y="96">J13</text>
<text x="92.8" y="90.6">D9</text>
<text x="92.9" y="92.4">E9</text>
<text x="141.7" y="93.3">Y8</text>
<text x="141.7" y="95.1">Y6</text>
<text x="141.7" y="91.5">Y7</text>
<text x="197.1" y="90.6">1</text>
<text x="197.1" y="96">1</text>
<text x="202.2" y="90.6">2</text>
<text x="202.2" y="96">2</text>
<text x="68.8" y="97.7">1</text>
<text x="90.9" y="101.3">AB13</text>
<text x="91.8" y="97.7">G13</text>
<text x="141.7" y="98.6">AG1</text>
<text x="197.1" y="97.7">1</text>
<text x="202.2" y="97.7">2</text>
<text x="90.8" y="103.1">AD13</text>
<text x="33.5" y="110.2">2</text>
<text x="42.2" y="110.2">1</text>
<text x="96.1" y="108.1">(71.00G41.00U)</text>
<text x="228.2" y="183.5">&lt;Variant Name&gt;</text>
<text x="228.2" y="195.1">Title</text>
<text x="228.2" y="200.4">Size</text>
<text x="230" y="202.2">A3</text>
<text x="235.3" y="200.4">Document Number</text>
<text x="235.3" y="202.2">TOYAMA</text>
<text x="286.8" y="200.4">Rev</text>
<text x="288.2" y="202.9">SA</text>
<text x="228.2" y="205.7">Date:</text>
<text x="235.5" y="205.7">Friday, June 26, 2009</text>
<text x="263.7" y="205.7">Sheet</text>
<text x="272.6" y="205.7">11</text>
<text x="278" y="205.7">of</text>
<text x="283.3" y="205.7">39</text>
</g>
<g font-size="1.6" fill="#f00">
<text x="32" y="13.9">DMI0_MTXN_IRXN</text>
<text x="32.4" y="17.4">DMI1_MTXP_IRXP</text>
<text x="32.4" y="12.1">DMI0_MTXP_IRXP</text>
<text x="30.6" y="19.2">DMI1_MTXN_IRXN</text>
<text x="32.4" y="22.8">DMI2_MTXP_IRXP</text>
<text x="32" y="24.6">DMI2_MTXN_IRXN</text>
<text x="32" y="29.9">DMI3_MTXN_IRXN</text>
<text x="32.4" y="28.1">DMI3_MTXP_IRXP</text>
<text x="32" y="38.8">DMI0_MRXN_ITXN</text>
<text x="32.4" y="37">DMI0_MRXP_ITXP</text>
<text x="32" y="44.1">DMI1_MRXN_ITXN</text>
<text x="32.4" y="47.7">DMI2_MRXP_ITXP</text>
<text x="32.4" y="42.3">DMI1_MRXP_ITXP</text>
<text x="32" y="49.4">DMI2_MRXN_ITXN</text>
<text x="32.4" y="53">DMI3_MRXP_ITXP</text>
<text x="32" y="54.8">DMI3_MRXN_ITXN</text>
<text x="32.6" y="61.9">CLKSRC_GMCH*</text>
<text x="33.3" y="60.1">CLKSRC_GMCH</text>
<text x="75.1" y="76.1">DMI0_MRXN_ITXN</text>
<text x="75.1" y="77.9">DMI1_MRXP_ITXP</text>
<text x="75.1" y="74.3">DMI0_MRXP_ITXP</text>
<text x="149.7" y="74.3">DMI0_MTXP_IRXP_C</text>
<text x="149.7" y="76.1">DMI0_MTXN_IRXP_C</text>
<text x="149.7" y="77.9">DMI1_MTXP_IRXP_C</text>
<text x="174.6" y="74.3">DMI0_MTXP_IRXP_C</text>
<text x="174.6" y="76.1">DMI0_MTXN_IRXP_C</text>
<text x="222.6" y="74.3">DMI0_MTXP_IRXP</text>
<text x="222.6" y="76.1">DMI0_MTXN_IRXN</text>
<text x="75.1" y="81.4">DMI2_MRXP_ITXP</text>
<text x="75.1" y="83.2">DMI2_MRXN_ITXN</text>
<text x="75.1" y="79.7">DMI1_MRXN_ITXN</text>
<text x="149.7" y="79.7">DMI1_MTXN_IRXP_C</text>
<text x="149.7" y="81.4">DMI2_MTXP_IRXP_C</text>
<text x="149.7" y="83.2">DMI2_MTXN_IRXP_C</text>
<text x="174.6" y="81.4">DMI1_MTXP_IRXP_C</text>
<text x="174.6" y="83.2">DMI1_MTXN_IRXP_C</text>
<text x="222.6" y="81.4">DMI1_MTXP_IRXP</text>
<text x="222.6" y="83.2">DMI1_MTXN_IRXN</text>
<text x="75.1" y="86.8">DMI3_MRXN_ITXN</text>
<text x="75.1" y="85">DMI3_MRXP_ITXP</text>
<text x="149.7" y="85">DMI3_MTXP_IRXP_C</text>
<text x="149.7" y="86.8">DMI3_MTXN_IRXP_C</text>
<text x="174.6" y="88.6">DMI2_MTXP_IRXP_C</text>
<text x="222.6" y="88.6">DMI2_MTXP_IRXP</text>
<text x="39.5" y="93.9">EXP_GRCOMP</text>
<text x="75.1" y="92.1">CLKSRC_GMCH*</text>
<text x="75.1" y="90.3">CLKSRC_GMCH</text>
<text x="78.6" y="95.7">SDVO_DATA</text>
<text x="155.1" y="93">EXP_GRCOMP</text>
<text x="174.6" y="90.3">DMI2_MTXN_IRXP_C</text>
<text x="174.6" y="95.7">DMI3_MTXP_IRXP_C</text>
<text x="222.6" y="90.3">DMI2_MTXN_IRXN</text>
<text x="222.6" y="95.7">DMI3_MTXP_IRXP</text>
<text x="78.6" y="97.5">SDVO_CLK</text>
<text x="153.8" y="98.3">GRBIAS</text>
<text x="174.6" y="97.5">DMI3_MTXN_IRXP_C</text>
<text x="222.6" y="97.5">DMI3_MTXN_IRXN</text>
<text x="44.8" y="109.9">GRBIAS</text>
</g>
<g font-size="1.6" fill="#004080">
<text x="96.9" y="16.7">PEG_RXP_0</text>
<text x="130.5" y="16.7">PEG_TXP_0</text>
<text x="96.9" y="23.8">PEG_RXP_2</text>
<text x="96.9" y="22.1">PEG_RXN_1</text>
<text x="96.9" y="18.5">PEG_RXN_0</text>
<text x="96.9" y="20.3">PEG_RXP_1</text>
<text x="130.4" y="22.1">PEG_TXN_1</text>
<text x="130.4" y="18.5">PEG_TXN_0</text>
<text x="130.5" y="23.8">PEG_TXP_2</text>
<text x="130.5" y="20.3">PEG_TXP_1</text>
<text x="96.9" y="25.6">PEG_RXN_2</text>
<text x="96.9" y="29.2">PEG_RXN_3</text>
<text x="96.9" y="27.4">PEG_RXP_3</text>
<text x="130.4" y="29.2">PEG_TXN_3</text>
<text x="130.4" y="25.6">PEG_TXN_2</text>
<text x="130.5" y="27.4">PEG_TXP_3</text>
<text x="96.9" y="30.9">PEG_RXP_4</text>
<text x="96.9" y="32.7">PEG_RXN_4</text>
<text x="96.9" y="34.5">PEG_RXP_5</text>
<text x="130.4" y="32.7">PEG_TXN_4</text>
<text x="130.5" y="34.5">PEG_TXP_5</text>
<text x="130.5" y="30.9">PEG_TXP_4</text>
<text x="96.9" y="41.6">PEG_RXP_7</text>
<text x="96.9" y="39.8">PEG_RXN_6</text>
<text x="96.9" y="38.1">PEG_RXP_6</text>
<text x="96.9" y="36.3">PEG_RXN_5</text>
<text x="130.4" y="39.8">PEG_TXN_6</text>
<text x="130.4" y="36.3">PEG_TXN_5</text>
<text x="130.5" y="41.6">PEG_TXP_7</text>
<text x="130.5" y="38.1">PEG_TXP_6</text>
<text x="96.9" y="46.9">PEG_RXN_8</text>
<text x="96.9" y="45.2">PEG_RXP_8</text>
<text x="96.9" y="43.4">PEG_RXN_7</text>
<text x="130.4" y="46.9">PEG_TXN_8</text>
<text x="130.4" y="43.4">PEG_TXN_7</text>
<text x="130.5" y="45.2">PEG_TXP_8</text>
<text x="96.9" y="52.3">PEG_RXP_10</text>
<text x="96.9" y="50.5">PEG_RXN_9</text>
<text x="96.9" y="48.7">PEG_RXP_9</text>
<text x="129.6" y="52.3">PEG_TXP_10</text>
<text x="130.4" y="50.5">PEG_TXN_9</text>
<text x="130.5" y="48.7">PEG_TXP_9</text>
<text x="96.9" y="59.4">PEG_RXP_12</text>
<text x="96.9" y="57.6">PEG_RXN_11</text>
<text x="96.9" y="55.8">PEG_RXP_11</text>
<text x="96.9" y="54.1">PEG_RXN_10</text>
<text x="129.5" y="57.6">PEG_TXN_11</text>
<text x="129.5" y="54.1">PEG_TXN_10</text>
<text x="129.6" y="59.4">PEG_TXP_12</text>
<text x="129.6" y="55.8">PEG_TXP_11</text>
<text x="96.9" y="64.7">PEG_RXN_13</text>
<text x="96.9" y="62.9">PEG_RXP_13</text>
<text x="96.9" y="61.2">PEG_RXN_12</text>
<text x="129.5" y="64.7">PEG_TXN_13</text>
<text x="129.5" y="61.2">PEG_TXN_12</text>
<text x="129.6" y="62.9">PEG_TXP_13</text>
<text x="96.9" y="71.8">PEG_RXN_15</text>
<text x="96.9" y="70.1">PEG_RXP_15</text>
<text x="96.9" y="68.3">PEG_RXN_14</text>
<text x="96.9" y="66.5">PEG_RXP_14</text>
<text x="129.5" y="71.8">PEG_TXN_15</text>
<text x="129.5" y="68.3">PEG_TXN_14</text>
<text x="129.6" y="70.1">PEG_TXP_15</text>
<text x="129.6" y="66.5">PEG_TXP_14</text>
<text x="96.9" y="77.2">DMI_RXN_0</text>
<text x="96.9" y="75.4">DMI_RXP_0</text>
<text x="130.8" y="77.2">DMI_TXN_0</text>
<text x="130.9" y="75.4">DMI_TXP_0</text>
<text x="96.9" y="82.5">DMI_RXP_2</text>
<text x="96.9" y="80.7">DMI_RXN_1</text>
<text x="96.9" y="79">DMI_RXP_1</text>
<text x="130.8" y="80.7">DMI_TXN_1</text>
<text x="130.9" y="82.5">DMI_TXP_2</text>
<text x="130.9" y="79">DMI_TXP_1</text>
<text x="96.9" y="87.8">DMI_RXN_3</text>
<text x="96.9" y="86.1">DMI_RXP_3</text>
<text x="96.9" y="84.3">DMI_RXN_2</text>
<text x="130.8" y="87.8">DMI_TXN_3</text>
<text x="130.8" y="84.3">DMI_TXN_2</text>
<text x="130.9" y="86.1">DMI_TXP_3</text>
<text x="96.9" y="93.2">EXP_CLKN</text>
<text x="96.9" y="91.4">EXP_CLKP</text>
<text x="128.4" y="92.3">EXP_RCOMPO</text>
<text x="129" y="95.8">EXP_ICOMPO</text>
<text x="130.3" y="94.1">EXP_COMPI</text>
<text x="96.9" y="98.5">SDVO_CTRLCLK</text>
<text x="96.9" y="96.7">SDVO_CTRLDATA</text>
<text x="130.8" y="99.4">EXP_RBIAS</text>
<text x="96.9" y="103.8">RSVD#AD13</text>
<text x="96.9" y="102.1">RSVD#AB13</text>
</g>
<text font-size="1.4" fill="#00f" x="135.2" y="10.2">2 OF 9</text>
<g font-size="1.3">
<text x="30.8" y="1.3">5</text>
<text x="88.9" y="1.3">4</text>
<text x="146.9" y="1.3">3</text>
<text x="205" y="1.3">2</text>
<text x="263.1" y="1.3">1</text>
<text x=".5" y="28.4">D</text>
<text x="292.6" y="28.4">D</text>
<text x=".5" y="79.5">C</text>
<text x="292.6" y="79.5">C</text>
<text x=".5" y="130.6">B</text>
<text x="292.6" y="130.6">B</text>
<text x=".5" y="181.7">A</text>
<text x="292.6" y="181.7">A</text>
<text x="30.8" y="207.4">5</text>
<text x="88.9" y="207.4">4</text>
<text x="146.9" y="207.4">3</text>
<text x="205" y="207.4">2</text>
<text x="263.1" y="207.4">1</text>
</g>
<g font-size="1.3" fill="#00f">
<text x="112.1" y="10">EAGLELAKE_DDR2</text>
<text x="116.6" y="40.2" transform="rotate(-90 116.6 40.2)">PCIE</text>
<text x="116.6" y="83.6" transform="rotate(-90 116.6 83.6)">DMI</text>
</g>
</svg>
